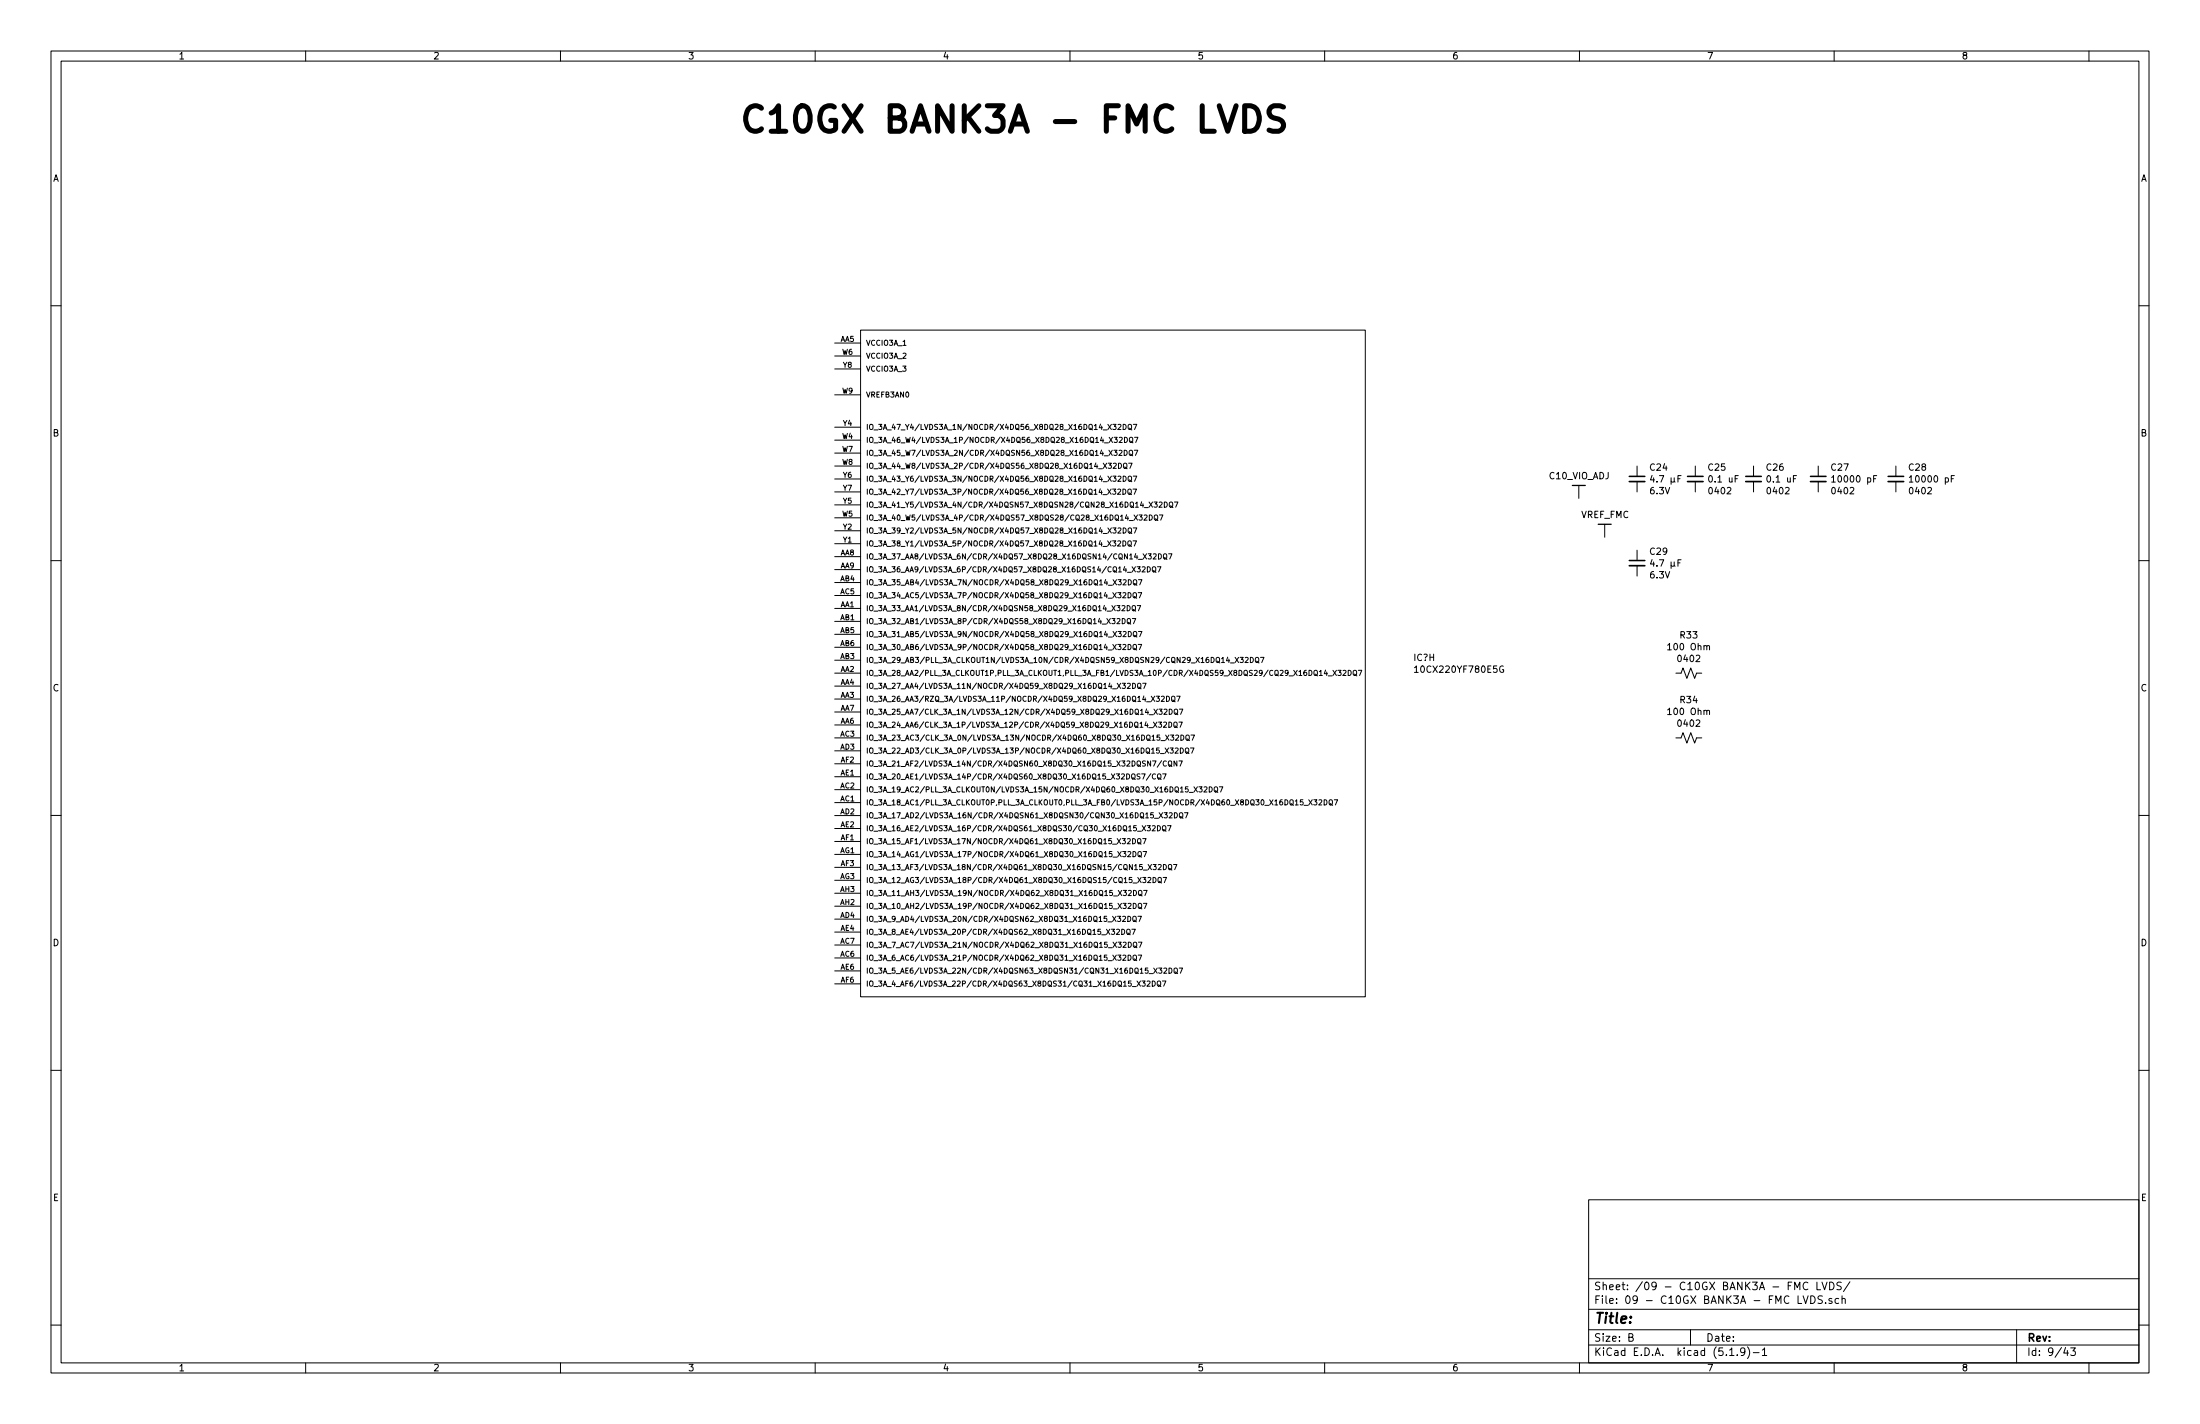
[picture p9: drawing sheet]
<svg xmlns="http://www.w3.org/2000/svg" width="432mm" height="279mm" viewBox="0 0 432 279" stroke-linecap="round" stroke-linejoin="round" font-family="sans-serif">
<g fill="none" stroke="#000" stroke-width=".2">
<path d="M10 10h411.8v259.4h-411.8zM12 12h407.8v255.4h-407.8zM60 10v2M110 10v2M160 10v2M210 10v2M260 10v2M310 10v2M360 10v2M410 10v2M10 60h2M419.8 60h2"/>
<path d="M163.8 67.3h5.1M163.8 69.9h5.1M163.8 77.5h5.1M163.8 72.4h5.1M168.9 64.8h99.1v130.8h-99.1zM163.8 86.4h5.1M163.8 88.9h5.1M163.8 91.4h5.1M163.8 83.8h5.1M163.8 99.1h5.1M163.8 94h5.1M163.8 96.5h5.1"/>
<path d="M217.5 90.9h.6l-.3 .4 .3 .1v.4l-.2 .1-.4-.1M218.4 96h.6l-.3 .3 .3 .2-.1 .4-.1 .1-.4-.1M218.4 83.3h.6l-.3 .3 .3 .2v.4l-.2 .1-.4-.1M218.4 93.4h.6l-.3 .4 .3 .2v.3l-.2 .1-.4-.1M218.5 91l.4-.1 .2 .3-.6 .7h.6M218.6 88.3h.7l-.4 .4 .4 .2-.1 .4-.2 .1-.4-.1M218.7 85.8h.6l-.4 .4 .4 .1v.4l-.2 .1-.4-.1M219.4 96h.4l.2 .2-.7 .8h.7M219.4 83.3h.4l.2 .2-.6 .8h.6M219.4 93.5l.4-.1 .2 .3-.6 .7h.6M219.5 90.9a.51 .51 0 0 1 .6 .5 .51 .51 0 0 1-.6 .5zM219.6 88.4l.4-.1 .2 .3-.6 .8h.6"/>
<path d="M219.7 85.9l.4-.1 .2 .3-.7 .7h.7M220.4 96a.51 .51 0 0 1 .6 .5 .51 .51 0 0 1-.6 .5zM220.4 83.3a.51 .51 0 0 1 .6 .5 .51 .51 0 0 1-.6 .5zM220.4 93.4a.51 .51 0 0 1 .6 .5 .51 .51 0 0 1-.6 .5zM220.5 91l.3-.1 .3 .1 .1 .5-.2 .3-.2 .1-.3-.2zM220.6 88.3a.51 .51 0 0 1 .6 .5 .51 .51 0 0 1-.6 .6zM220.7 85.8a.51 .51 0 0 1 .6 .5 .51 .51 0 0 1-.6 .5zM220.7 91.6l.5 .4M221.4 96.1l.2-.1 .4 .1v.5l-.2 .4a.36 .36 0 0 1-.4-.4zM221.5 83.4l.2-.1 .3 .1 .1 .5-.3 .4-.3-.2zM221.5 93.5l.2-.1 .3 .1 .1 .6-.2 .3h-.2l-.2-.1zM221.5 90.9h.7l-.4 1"/>
<path d="M221.6 96.7l.5 .4M221.6 84l.5 .4M221.6 94.2l.5 .3M221.7 88.5l.1-.2 .4 .2 .1 .5a.36 .36 0 0 1-.5 .4l-.2-.4zM221.7 85.9l.2-.1 .4 .1-.1 .9h-.3l-.2-.1zM221.8 89.1l.5 .3M221.8 86.6l.6 .3M222.4 96h.7l-.5 1M222.4 83.3h.7l-.4 1M222.4 93.4h.7l-.4 1M222.6 88.3h.7l-.4 1.1M222.7 85.8h.6l-.4 1"/>
<path d="M225.5 98.5l.7 1M226.2 98.5l-.7 1M226.5 98.5h.6l-.3 .4 .3 .2v.3l-.2 .1-.4-.1M227.5 98.6l.4-.1 .2 .3-.6 .7h.6M228.5 98.5a.51 .51 0 0 1 .6 .5 .51 .51 0 0 1-.6 .5zM229.5 98.6l.2-.1 .4 .1 .1 .6-.3 .3a.36 .36 0 0 1-.4-.3zM229.7 99.3l.5 .3M230.5 98.5h.7l-.4 1M309.9 95.3v2.5M321.3 91.4v2.1M321.3 94.5v2M332.7 91.4v2.1"/>
<path d="M332.7 94.5v2M344.2 91.4v2.1M344.2 94.5v2M356.9 91.4v2.1M356.9 94.5v2M359.5 93.7l.4-.4v1.3M359.5 94.6h.7M368.4 93.3h-.7v1.3M372.1 91.4v2.1M372.1 94.5v2M374.8 93.7l.3-.4v1.3M374.8 94.6h.7"/>
<path d="M383.6 93.3h-.6v1.3M10 110h2M163.8 119.4h5.1M163.8 109.2h5.1M163.8 111.8h5.1M163.8 114.3h5.1M163.8 116.8h5.1M163.8 101.6h5.1M163.8 106.7h5.1M163.8 104.1h5.1M218.4 106.1h.6l-.3 .4 .3 .2-.1 .3-.1 .1-.4-.1M218.4 103.6h.6l-.3 .4 .3 .1v.4l-.2 .1-.4-.1"/>
<path d="M219.2 118.8h.6l-.3 .4 .3 .1v.4l-.2 .1-.4-.1M219.4 116.3h.6l-.3 .4 .3 .1v.4l-.2 .1-.4-.1M219.4 106.2l.4-.1 .2 .3-.7 .7h.7M219.4 113.7h.7l-.4 .4 .4 .2-.1 .4-.1 .1-.5-.1M219.4 103.7l.4-.1 .2 .3-.6 .7h.6M220.2 118.9l.4-.1 .2 .3-.6 .7h.6M220.4 116.4l.4-.1 .2 .3-.7 .7h.7M220.4 106.1a.51 .51 0 0 1 .6 .5 .51 .51 0 0 1-.6 .5zM220.4 113.8l.4-.1 .2 .3-.6 .8h.6M220.4 103.6a.51 .51 0 0 1 .6 .5 .51 .51 0 0 1-.6 .5zM221.2 118.8a.51 .51 0 0 1 .6 .5 .51 .51 0 0 1-.6 .5zM221.4 116.3a.51 .51 0 0 1 .6 .5 .51 .51 0 0 1-.6 .5z"/>
<path d="M221.4 106.2l.2-.1 .4 .1v.6l-.2 .3a.36 .36 0 0 1-.4-.3zM221.5 113.7a.51 .51 0 0 1 .6 .5 .51 .51 0 0 1-.6 .6zM221.5 103.7l.2-.1 .3 .1 .1 .5-.3 .4-.3-.2zM221.6 106.9l.5 .3M221.6 104.3l.5 .4M222.2 111.2l.7 1M222.3 118.9h.5v.8l-.2 .1-.4-.1v-.5zM222.4 119.6l.5 .3M222.4 106.1h.7l-.5 1M222.4 116.4l.2-.1 .4 .1 .1 .5-.3 .4a.36 .36 0 0 1-.4-.4zM222.4 103.6h.7l-.4 1M222.5 113.9l.2-.2 .4 .2v.5l-.1 .3-.3 .1-.2-.2z"/>
<path d="M222.6 117l.5 .4M222.6 101l.7 1.1M222.6 114.5l.6 .3M222.9 111.2l-.7 1M223.2 111.2h.6l-.4 .4 .4 .2-.1 .3-.1 .1-.4-.1M223.2 118.8h.7l-.5 1M223.3 101l-.7 1.1M223.4 116.3h.7l-.5 1M223.4 113.7h.7l-.4 1.1M223.5 101h.7l-.3 .4 .3 .2-.1 .4-.1 .1-.5-.1M224.2 111.3l.4-.1 .2 .3-.7 .7h.7M224.4 108.7l.6 1"/>
<path d="M224.6 101.1l.3-.1 .2 .3-.6 .8h.6M225 108.7l-.6 1M225.2 111.2a.51 .51 0 0 1 .6 .5 .51 .51 0 0 1-.6 .5zM225.3 108.7h.7l-.4 .3 .4 .2-.1 .4h-.6M225.6 101a.51 .51 0 0 1 .6 .5 .51 .51 0 0 1-.6 .6zM226.2 111.3l.2-.1 .4 .1v.6a.36 .36 0 0 1-.4 .3l-.2-.3zM226.4 108.7h.3l.2 .2-.6 .8h.6M226.4 112l.5 .3M226.6 101.2l.2-.2 .4 .2v.5l-.1 .3-.3 .1-.2-.2zM226.7 101.8l.6 .3M227.2 111.2h.7l-.5 1M227.4 108.7a.51 .51 0 0 1 .5 .5 .51 .51 0 0 1-.5 .5z"/>
<path d="M227.6 101h.6l-.4 1.1M228.4 108.8l.2-.1 .4 .1v.5l-.1 .3-.3 .1-.2-.2zM228.5 109.4l.6 .4M229.4 108.7h.6l-.4 1M315 102.9v2.5M321.3 108v2M321.3 111v2M419.8 110h2M163.8 132.1h5.1M163.8 137.2h5.1M163.8 134.6h5.1M163.8 139.7h5.1"/>
<path d="M163.8 121.9h5.1M163.8 129.5h5.1M163.8 124.5h5.1M163.8 127h5.1M218.2 121.4h.6l-.3 .3 .3 .2v.4h-.6M219.3 121.4h.3l.2 .2-.6 .8h.6M219.4 126.4h.6l-.3 .4 .3 .2v.4l-.2 .1-.4-.1M219.4 123.9h.7l-.4 .4 .4 .2-.1 .3-.1 .1-.5-.1M220.3 134.1h.6l-.4 .3 .4 .2-.1 .4h-.5M220.3 121.4a.51 .51 0 0 1 .5 .5 .51 .51 0 0 1-.5 .5zM220.4 126.5l.4-.1 .2 .3-.7 .8h.7M220.4 124l.4-.1 .2 .3-.6 .7h.6"/>
<path d="M221.3 134.1h.4l.1 .2-.6 .8h.6M221.3 121.5l.2-.1 .3 .1 .1 .5-.1 .3-.3 .1-.2-.2zM221.4 122.1l.5 .4M221.4 126.4a.51 .51 0 0 1 .6 .5 .51 .51 0 0 1-.6 .6zM221.5 123.9a.51 .51 0 0 1 .6 .5 .51 .51 0 0 1-.6 .5zM222.2 121.4h.7l-.4 1M222.3 134.1a.51 .51 0 0 1 .6 .5 .51 .51 0 0 1-.6 .5zM222.4 126.6l.2-.2 .4 .2 .1 .5-.3 .4a.36 .36 0 0 1-.4-.4zM222.5 124l.2-.1 .4 .1v.6l-.2 .3-.4-.1zM222.6 127.2l.5 .3M222.6 124.7l.6 .3M223.3 134.2l.2-.1 .4 .1v.5l-.1 .3-.3 .1-.2-.2z"/>
<path d="M223.4 126.4h.7l-.5 1.1M223.4 134.8l.6 .4M223.4 123.9h.7l-.4 1M224.3 134.1h.6l-.4 1M226 136.6l.6 1M226.5 139.1l.7 1.1M226.6 136.6l-.6 1M226.9 136.6h.7l-.4 .4 .4 .2-.1 .3-.1 .1-.5-.1M227.2 139.1l-.7 1.1M227.5 139.1h.6l-.3 .4 .3 .2-.1 .4-.1 .1-.4-.1M227.9 136.7l.4-.1 .2 .3-.6 .7h.6M228.5 139.2l.4-.1 .2 .3-.7 .8h.7"/>
<path d="M229 136.6a.51 .51 0 0 1 .5 .5 .51 .51 0 0 1-.5 .5zM229.5 139.1a.51 .51 0 0 1 .6 .5 .51 .51 0 0 1-.6 .6zM230 136.7l.2-.1 .4 .1v.6l-.2 .3-.4-.1zM230.1 137.4l.6 .3M230.5 139.3l.2-.2 .4 .2v.5l-.2 .4a.36 .36 0 0 1-.4-.4zM230.7 139.9l.5 .3M231 136.6h.6l-.4 1M231.5 139.1h.7l-.5 1.1M241 128.9l-.3 .7h.7M241.2 129.3v.7M241.5 130.1h.8M242.4 129l.7 1"/>
<path d="M243.1 129l-.7 1M243.4 129h.6l-.3 .4 .3 .1v.4l-.2 .1-.4-.1M244.4 129.1l.4-.1 .2 .3-.7 .7h.7M245.4 129a.51 .51 0 0 1 .6 .5 .51 .51 0 0 1-.6 .5zM246.4 129.1l.2-.1 .4 .1 .1 .5-.2 .3-.3 .1-.2-.2zM246.6 129.7l.5 .4M247.4 129h.7l-.5 1M259 131.8l.3-.3v1M259 132.5h.5M260.2 131.5l-.3 .7h.7M260.4 131.9v.6M260.7 132.6h.8"/>
<path d="M261.6 131.5l.7 1M262.3 131.5l-.7 1M262.6 131.5h.6l-.3 .4 .3 .2v.3l-.2 .1-.4-.1M263.6 131.6l.4-.1 .2 .3-.6 .7h.6M264.6 131.5a.51 .51 0 0 1 .6 .5 .51 .51 0 0 1-.6 .5zM265.6 131.6l.2-.1 .4 .1 .1 .6-.2 .3h-.3l-.2-.1zM265.8 132.3l.5 .3M266.6 131.5h.7l-.4 1M277.6 131l.4-.3v1.2M277.6 131.9h.8M295 130.7a.59 .59 0 0 0-.7 .6 .59 .59 0 0 0 .7 .6l.1-.5h-.2M328.9 132.1h1l.4-1 .8 2 .8-2 .7 2 .4-1h1"/>
<path d="M335 126.8l.2-.1h.3v.8M335 139.5l.2-.1h.3v.8M10 160h2M163.8 142.2h5.1M163.8 157.5h5.1M163.8 154.9h5.1M163.8 144.8h5.1M163.8 147.3h5.1M163.8 152.4h5.1M163.8 149.9h5.1M223.7 151.9h-.5a.42 .42 0 0 0 .5 .6l-.1 .3h-.4M224.1 151.8h.7l-.5 1.1"/>
<path d="M225.5 142.8h.8M225.9 151.8l-.9 1.3M226.2 149.3h.7l-.5 1M226.4 141.7l.7 1M226.8 151.9a.46 .46 0 0 0-.6 .4 .46 .46 0 0 0 .6 .5M227.1 141.7l-.7 1M227.2 152l.2-.2 .4 .2 .1 .5a.36 .36 0 0 1-.5 .4l-.2-.4zM227.4 141.7h.6l-.3 .4 .3 .1-.1 .4h-.5M227.4 152.6l.5 .3M227.5 159.5l.7 1M227.8 147.9h.7M227.9 145.3h.7"/>
<path d="M228 149.3l-.9 1.2M228.2 151.8h.7l-.5 1.1M228.2 159.5l-.7 1M228.4 141.8l.4-.1 .2 .3-.7 .7h.7M228.5 159.5h.6l-.3 .3 .3 .2v.4l-.2 .1-.4-.1M228.7 146.8l.7 1M228.8 144.2l.6 1M228.9 149.4a.46 .46 0 0 0-.6 .4 .46 .46 0 0 0 .6 .4M229.4 149.4l.1-.1 .4 .1-.1 .9h-.3l-.1-.1zM229.4 146.8l-.7 1M229.4 141.7a.51 .51 0 0 1 .6 .5 .51 .51 0 0 1-.6 .5zM229.4 144.2l-.6 1"/>
<path d="M229.5 159.5h.4l.2 .2-.7 .8h.7M229.5 150.1l.5 .3M229.6 146.8h.7l-.4 .3 .4 .2-.1 .4-.1 .1-.5-.1M229.7 144.2h.7l-.4 .4 .4 .2-.1 .3-.1 .1-.5-.1M230.4 141.8l.2-.1 .4 .1v.5l-.1 .3-.3 .1-.2-.2zM230.5 159.5a.51 .51 0 0 1 .6 .5 .51 .51 0 0 1-.6 .5zM230.6 142.4l.5 .4M230.7 146.8h.3l.2 .2-.6 .8h.6M230.8 144.3l.3-.1 .2 .3-.6 .7h.6M231 149.3v1l-.6-1v1M231.4 141.7h.7l-.5 1M231.4 149.3h.7l-.5 1"/>
<path d="M231.5 159.6l.2-.1 .4 .1 .1 .5-.3 .4a.36 .36 0 0 1-.4-.4zM231.7 146.8a.51 .51 0 0 1 .6 .5 .51 .51 0 0 1-.6 .5zM231.8 144.2a.51 .51 0 0 1 .6 .5 .51 .51 0 0 1-.6 .5zM232.5 159.5h.7l-.5 1M232.7 146.9l.2-.1 .4 .1v.5l-.1 .3-.3 .1-.2-.2zM232.8 144.3l.2-.1 .4 .1v.6l-.2 .3-.4-.1zM232.8 147.5l.6 .4M232.9 145l.6 .3M233.4 155.5h.8M233.7 146.8h.6l-.4 1M233.8 144.2h.6l-.4 1M234.3 154.4l.7 1"/>
<path d="M235 154.4l-.7 1M235.3 154.4h.6l-.3 .4 .3 .1v.4l-.2 .1-.4-.1M236.3 154.5l.4-.1 .2 .3-.6 .7h.6M237.3 154.4a.51 .51 0 0 1 .6 .5 .51 .51 0 0 1-.6 .5zM238.4 154.5l.2-.1 .3 .1 .1 .5-.2 .3-.2 .1-.2-.2zM238.5 155.1l.5 .4M239.3 154.4h.7l-.4 1M255.7 156.9h-.5v.5h.5v.4l-.1 .1-.4-.1M256 158h.7M256.9 156.9l.7 1M257.6 156.9l-.7 1M257.9 156.9h.6l-.4 .4 .4 .2-.1 .3-.1 .1-.4-.1"/>
<path d="M258.9 157l.4-.1 .1 .3-.6 .7h.6M259.9 156.9a.51 .51 0 0 1 .6 .5 .51 .51 0 0 1-.6 .5zM260.9 157l.2-.1 .4 .1v.6l-.2 .3-.4-.1zM261 157.7l.6 .3M261.9 156.9h.6l-.4 1M328.9 144.8h1l.4-1 .8 2 .8-2 .7 2 .4-1h1M419.8 160h2M163.8 160h5.1M163.8 162.6h5.1M163.8 165.1h5.1M163.8 170.2h5.1M163.8 167.6h5.1"/>
<path d="M163.8 172.7h5.1M163.8 177.8h5.1M163.8 175.3h5.1M219.3 179.8h.7l-.4 .4 .4 .1-.1 .4-.1 .1-.5-.1M220.3 164.5h.6l-.4 .4 .4 .2-.1 .4h-.5M220.3 179.9l.5-.1 .1 .3-.6 .7h.6M220.3 167.1h.7l-.4 .4 .4 .1-.1 .4-.1 .1-.5-.1M220.4 177.2h.6l-.3 .4 .3 .2v.4l-.2 .1-.4-.1M220.4 174.7h.7l-.3 .4 .3 .2-.1 .3-.1 .1-.5-.1M221.3 164.6l.4-.1 .1 .3-.6 .8h.6M221.4 179.8a.51 .51 0 0 1 .6 .5 .51 .51 0 0 1-.6 .5zM221.4 167.2l.4-.1 .1 .3-.6 .7h.6"/>
<path d="M221.4 177.3l.4-.1 .2 .3-.6 .8h.6M221.5 174.8l.3-.1 .2 .3-.6 .7h.6M222.3 164.5a.51 .51 0 0 1 .6 .5 .51 .51 0 0 1-.6 .6zM222.4 179.9l.2-.1 .4 .1v.5l-.2 .4a.36 .36 0 0 1-.5-.4zM222.4 167.1a.51 .51 0 0 1 .6 .5 .51 .51 0 0 1-.6 .5zM222.4 177.2a.51 .51 0 0 1 .6 .5 .51 .51 0 0 1-.6 .6zM222.5 174.7a.51 .51 0 0 1 .6 .5 .51 .51 0 0 1-.6 .5zM223.3 163.1h.7M223.3 164.7l.2-.2 .4 .2v.5l-.1 .3-.3 .1-.2-.2zM223.3 172.2l.7 1M223.3 179.8h.7l-.4 1M223.4 167.2l.2-.1 .4 .1v.5l-.2 .4a.36 .36 0 0 1-.5-.4z"/>
<path d="M223.4 165.3l.6 .3M223.4 177.4l.2-.2 .4 .2 .1 .5-.2 .4a.36 .36 0 0 1-.5-.4zM223.5 174.8l.2-.1 .4 .1v.6l-.2 .3-.4-.1zM223.5 167.8l.6 .4M223.6 178l.5 .3M223.6 175.5l.6 .3M224 172.2l-.7 1M224.2 162l.7 1M224.3 164.5h.6l-.4 1.1M224.3 172.2h.6l-.3 .3 .3 .1v.5l-.2 .1-.4-.1M224.4 167.1h.6l-.4 1M224.4 177.2h.7l-.4 1.1"/>
<path d="M224.4 170.7h.8M224.5 174.7h.6l-.4 1M224.9 162l-.7 1M225.1 162h.7l-.4 .4 .4 .2-.1 .3-.1 .1-.5-.1M225.3 172.2h.4l.2 .2-.7 .8h.7M225.3 169.6l.7 1M226 169.6l-.7 1M226.2 162.1l.3-.1 .2 .3-.6 .7h.6M226.3 169.6h.6l-.3 .4 .3 .1v.4l-.2 .1-.4-.1M226.3 172.2a.51 .51 0 0 1 .6 .5 .51 .51 0 0 1-.6 .5zM226.6 160.6h.8M227.2 162a.51 .51 0 0 1 .6 .5 .51 .51 0 0 1-.6 .5z"/>
<path d="M227.3 169.7l.4-.1 .2 .3-.6 .7h.6M227.3 172.3l.2-.1 .4 .1-.1 .8-.3 .1-.2-.2zM227.5 172.9l.5 .4M228.2 162.1l.2-.1 .4 .1v.6l-.2 .3-.4-.1zM228.3 172.2h.7l-.5 1M228.3 162.8l.6 .3M228.3 169.6a.51 .51 0 0 1 .6 .5 .51 .51 0 0 1-.6 .5zM229.2 162h.6l-.4 1M229.4 169.7l.1-.1 .4 .1v.8l-.2 .1-.3-.1zM229.5 170.4l.5 .3M230.3 169.6h.7l-.4 1M231.7 160.2l.5 .4"/>
<path d="M163.8 188h5.1M163.8 185.4h5.1M163.8 180.3h5.1M163.8 182.9h5.1M163.8 190.5h5.1M163.8 193h5.1M218.1 182.3h.7l-.4 .4 .4 .2-.1 .3-.1 .1-.5-.1M219.2 182.4l.3-.1 .2 .3-.6 .7h.6M219.4 187.4h.6l-.3 .4 .3 .2v.3l-.2 .1-.4-.1M219.4 184.9h.7l-.4 .3 .4 .2-.1 .4-.1 .1-.5-.1M220.2 182.3a.51 .51 0 0 1 .6 .5 .51 .51 0 0 1-.6 .5zM220.4 187.5l.4-.1 .2 .3-.7 .7h.7"/>
<path d="M220.4 184.9h.4l.2 .2-.6 .8h.6M221.2 182.4l.2-.1 .4 .1v.6a.36 .36 0 0 1-.4 .3l-.3-.3zM221.3 183.1l.5 .3M221.4 187.4a.51 .51 0 0 1 .6 .5 .51 .51 0 0 1-.6 .5zM221.5 184.9a.51 .51 0 0 1 .6 .5 .51 .51 0 0 1-.6 .5zM222.1 182.3h.7l-.4 1M222.4 187.5l.2-.1 .4 .1 .1 .6-.3 .3a.36 .36 0 0 1-.4-.3zM222.5 185l.2-.1 .4 .1v.5l-.2 .4-.4-.2zM222.5 180.5l.6 .4M222.6 188.2l.5 .3M222.6 185.6l.6 .4M223.2 192.5l.7 1"/>
<path d="M223.4 187.4h.7l-.5 1M223.4 184.9h.7l-.4 1M223.9 192.5l-.7 1M224.1 192.5h.7l-.4 .4 .4 .1-.1 .4-.1 .1-.5-.1M225.1 192.6l.4-.1 .2 .3-.6 .7h.6M226.2 192.5a.51 .51 0 0 1 .6 .5 .51 .51 0 0 1-.6 .5zM226.4 189.9l.7 1.1M227.1 189.9l-.7 1.1M227.2 192.6l.2-.1 .4 .1v.5l-.1 .3-.3 .1-.2-.2zM227.3 193.2l.6 .4M227.4 189.9h.6l-.3 .4 .3 .2v.4l-.1 .1-.5-.1M228.1 192.5h.7l-.4 1"/>
<path d="M228.4 190l.4-.1 .2 .3-.6 .8h.6M229.4 189.9a.51 .51 0 0 1 .6 .5 .51 .51 0 0 1-.6 .6zM230.5 190.1l.2-.2 .3 .2 .1 .5-.1 .3-.3 .1-.2-.2zM230.6 190.7l.5 .3M231.4 189.9h.7l-.4 1.1M10 210h2M419.8 210h2M311.8 235.4h108v32h-108zM10 260h2M311.8 256.9h108M311.8 250.9h108M353.9 254.3l.5 1.5 .5-1.5"/>
<path d="M354.8 251.7a.71 .71 0 0 0-1 .5 .71 .71 0 0 0 .7 .9l.3-.2M355.4 254.3a.76 .76 0 0 1 .9 .7 .76 .76 0 0 1-.9 .8zM356.6 251.6v1.5h.7M357.6 251.6l.5 1.5 .5-1.5M357.7 254.3h-.6l-.3 .2 .1 .3 .7 .4v.4l-.2 .2-.6-.1M358.3 255.6v.2M359.1 251.6a.76 .76 0 0 1 .9 .7 .76 .76 0 0 1-.9 .8zM359.5 254.8a.37 .37 0 0 0-.5 .2v.2l.5 .1 .1 .2-.2 .3-.4-.1M360.9 254.8h-.4l-.3 .2v.6l.3 .2 .4-.1M361.4 251.6h-.6l-.3 .2 .1 .3 .7 .4v.4l-.2 .2-.6-.1M361.5 254.9l.1-.1a.37 .37 0 0 1 .6 .2v.8M361.5 254.3v1.5"/>
<path d="M363.1 251.5l-1.3 1.9M419.8 260h2M60 267.4v2M110 267.4v2M160 267.4v2M210 267.4v2M260 267.4v2M310 267.4v2M311.8 263.9h108M311.8 260.9h108M319.7 262.4l.7-.1 .1-.2-.1-.4h-.7v1.5h.6l.2-.2 .1-.3-.4-.3M331.8 260.9v3"/>
<path d="M339.5 266h.8M341 265.8v.2M342.5 265.1l-.3 .3-.4-.1-.2-.2 .2-.6h.4l.3 .2-.1 .9-.3 .4h-.3M343 264.3a1.71 1.71 0 0 1 0 2.2M344.1 265.4h1.2M345.9 264.9l.4-.4v1.5M345.9 266h.9M360 267.4v2M395.8 260.9v6.5M405.4 264.4l-.3 1.1h.9M405.8 265v1M406.4 264.5h.9l-.4 .5 .4 .2v.6l-.2 .2-.7-.2"/>
<path d="M410 267.4v2"/>
</g>
<path d="M319.8 94.5h3M331.2 94.5h3.1M342.6 94.5h3.1M355.3 94.5h3.1M370.6 94.5h3M319.8 111h3" fill="none" stroke="#000" stroke-width=".33"/>
<path d="M319.8 93.5h3M331.2 93.5h3.1M342.6 93.5h3.1M355.3 93.5h3.1M370.6 93.5h3M319.8 110h3" fill="none" stroke="#000" stroke-width=".3"/>
<path d="M308.6 95.3h2.5M313.7 102.9h2.5" fill="none" stroke="#000" stroke-width=".25"/>
<path d="M239.3 20.8l1.7 5 1.6-5M244.3 20.8h1.2a2.29 2.29 0 0 1 1.7 2.8 2.19 2.19 0 0 1-2.9 2.2zM251.9 21l-.7-.2h-1.2a1.22 1.22 0 0 0-.9 1.1 1.22 1.22 0 0 0 .9 1.2 1.86 1.86 0 0 1 1.9 1.2 1.27 1.27 0 0 1-.9 1.5h-1.2l-.7-.3" fill="none" stroke="#000" stroke-width=".99"/>
<text font-size="7" x="144.8" y="26">C10GX BANK3A - FMC LVDS</text>
<text font-size="2.8" x="312.8" y="259.7">Title:</text>
<g font-size="2.1">
<text x="312.8" y="255.8">File: 09 - C10GX BANK3A - FMC LVDS.sch</text>
<text x="312.8" y="253.1">Sheet: /09 - C10GX BANK3A - FMC LVDS/</text>
<text x="312.8" y="263.2">Size: B</text>
<text x="334.8" y="263.2">Date:</text>
<text x="397.8" y="263.2">Rev:</text>
<text x="312.8" y="266">KiCad E.D.A. kicad (5.1.9)-1</text>
<text x="397.8" y="266">Id: 9/43</text>
</g>
<g font-size="1.8">
<text x="35" y="11.6">1</text>
<text x="85" y="11.6">2</text>
<text x="135" y="11.6">3</text>
<text x="185" y="11.6">4</text>
<text x="235" y="11.6">5</text>
<text x="285" y="11.6">6</text>
<text x="335" y="11.6">7</text>
<text x="385" y="11.6">8</text>
<text x="10.4" y="35.6">A</text>
<text x="420.2" y="35.6">A</text>
<text x="10.4" y="85.6">B</text>
<text x="420.2" y="85.6">B</text>
<text x="304.1" y="94">C10_VIO_ADJ</text>
<text x="323.9" y="92.4">C24</text>
<text x="324.4" y="94.7">4.7 µF</text>
<text x="335.4" y="92.4">C25</text>
<text x="335.7" y="94.7">0.1 uF</text>
<text x="346.8" y="92.4">C26</text>
<text x="347.1" y="94.7">0.1 uF</text>
<text x="359.5" y="92.4">C27</text>
<text x="360.1" y="94.7">10000 pF</text>
<text x="374.7" y="92.4">C28</text>
<text x="375.4" y="94.7">10000 pF</text>
<text x="310.3" y="101.7">VREF_FMC</text>
<text x="324" y="97">6.3V</text>
<text x="335.6" y="97">0402</text>
<text x="347" y="97">0402</text>
<text x="359.7" y="97">0402</text>
<text x="375" y="97">0402</text>
<text x="323.9" y="108.9">C29</text>
<text x="324" y="113.5">6.3V</text>
<text x="324.4" y="111.2">4.7 µF</text>
<text x="329.8" y="125.3">R33</text>
<text x="277.5" y="129.7">IC?H</text>
<text x="327.7" y="127.6">100 Ohm</text>
<text x="329.5" y="129.9">0402</text>
<text x="10.4" y="135.6">C</text>
<text x="278.3" y="132">10CX220YF780E5G</text>
<text x="329.8" y="138">R34</text>
<text x="420.2" y="135.6">C</text>
<text x="327.7" y="140.3">100 Ohm</text>
<text x="329.5" y="142.6">0402</text>
<text x="10.4" y="185.6">D</text>
<text x="420.2" y="185.6">D</text>
<text x="10.4" y="235.6">E</text>
<text x="420.2" y="235.6">E</text>
<text x="35" y="269">1</text>
<text x="85" y="269">2</text>
<text x="135" y="269">3</text>
<text x="185" y="269">4</text>
<text x="235" y="269">5</text>
<text x="285" y="269">6</text>
<text x="335" y="269">7</text>
<text x="385" y="269">8</text>
</g>
<g font-size="1.4">
<text x="165" y="67.1">AA5</text>
<text x="165.3" y="69.6">W6</text>
<text x="169.9" y="67.8">VCCIO3A_1</text>
<text x="169.9" y="70.4">VCCIO3A_2</text>
<text x="165.3" y="77.2">W9</text>
<text x="165.5" y="72.1">Y8</text>
<text x="169.9" y="78">VREFB3AN0</text>
<text x="169.9" y="72.9">VCCIO3A_3</text>
<text x="165.5" y="83.6">Y4</text>
<text x="165.3" y="86.1">W4</text>
<text x="165.3" y="88.6">W7</text>
<text x="169.9" y="86.9">IO_3A_46_W4/LVDS3A_1P/NOCDR/X4DQ56_X8DQ28_X16DQ14_X32DQ7</text>
<text x="169.9" y="89.4">IO_3A_45_W7/LVDS3A_2N/CDR/X4DQSN56_X8DQ28_X16DQ14_X32DQ7</text>
<text x="169.9" y="84.3">IO_3A_47_Y4/LVDS3A_1N/NOCDR/X4DQ56_X8DQ28_X16DQ14_X32DQ7</text>
<text x="165.3" y="91.2">W8</text>
<text x="165.5" y="93.7">Y6</text>
<text x="169.9" y="91.9">IO_3A_44_W8/LVDS3A_2P/CDR/X4DQS56_X8DQ28_X16DQ14_X32DQ7</text>
<text x="169.9" y="94.5">IO_3A_43_Y6/LVDS3A_3N/NOCDR/X4DQ56_X8DQ28_X16DQ14_X32DQ7</text>
<text x="165.3" y="101.3">W5</text>
<text x="165.5" y="98.8">Y5</text>
<text x="165.5" y="96.3">Y7</text>
<text x="169.9" y="99.6">IO_3A_41_Y5/LVDS3A_4N/CDR/X4DQSN57_X8DQSN28/CQN28_X16DQ14_X32DQ7</text>
<text x="169.9" y="97">IO_3A_42_Y7/LVDS3A_3P/NOCDR/X4DQ56_X8DQ28_X16DQ14_X32DQ7</text>
<text x="165.5" y="106.4">Y1</text>
<text x="165.5" y="103.9">Y2</text>
<text x="169.9" y="102.1">IO_3A_40_W5/LVDS3A_4P/CDR/X4DQS57_X8DQS28/CQ28_X16DQ14_X32DQ7</text>
<text x="169.9" y="107.2">IO_3A_38_Y1/LVDS3A_5P/NOCDR/X4DQ57_X8DQ28_X16DQ14_X32DQ7</text>
<text x="169.9" y="104.6">IO_3A_39_Y2/LVDS3A_5N/NOCDR/X4DQ57_X8DQ28_X16DQ14_X32DQ7</text>
<text x="165" y="109">AA8</text>
<text x="165" y="111.5">AA9</text>
<text x="169.9" y="109.7">IO_3A_37_AA8/LVDS3A_6N/CDR/X4DQ57_X8DQ28_X16DQSN14/CQN14_X32DQ7</text>
<text x="169.9" y="112.3">IO_3A_36_AA9/LVDS3A_6P/CDR/X4DQ57_X8DQ28_X16DQS14/CQ14_X32DQ7</text>
<text x="165" y="119.1">AA1</text>
<text x="165" y="114">AB4</text>
<text x="165" y="116.6">AC5</text>
<text x="169.9" y="119.9">IO_3A_33_AA1/LVDS3A_8N/CDR/X4DQSN58_X8DQ29_X16DQ14_X32DQ7</text>
<text x="169.9" y="114.8">IO_3A_35_AB4/LVDS3A_7N/NOCDR/X4DQ58_X8DQ29_X16DQ14_X32DQ7</text>
<text x="169.9" y="117.3">IO_3A_34_AC5/LVDS3A_7P/NOCDR/X4DQ58_X8DQ29_X16DQ14_X32DQ7</text>
<text x="165" y="121.7">AB1</text>
<text x="165" y="124.2">AB5</text>
<text x="169.9" y="122.4">IO_3A_32_AB1/LVDS3A_8P/CDR/X4DQS58_X8DQ29_X16DQ14_X32DQ7</text>
<text x="169.9" y="125">IO_3A_31_AB5/LVDS3A_9N/NOCDR/X4DQ58_X8DQ29_X16DQ14_X32DQ7</text>
<text x="165" y="131.8">AA2</text>
<text x="165" y="129.3">AB3</text>
<text x="165" y="126.7">AB6</text>
<text x="169.9" y="130">IO_3A_29_AB3/PLL_3A_CLKOUT1N/LVDS3A_10N/CDR/X4DQSN59_X8DQSN29/CQN29_X16DQ14_X32DQ7</text>
<text x="169.9" y="127.5">IO_3A_30_AB6/LVDS3A_9P/NOCDR/X4DQ58_X8DQ29_X16DQ14_X32DQ7</text>
<text x="165" y="136.9">AA3</text>
<text x="165" y="134.4">AA4</text>
<text x="169.9" y="132.6">IO_3A_28_AA2/PLL_3A_CLKOUT1P,PLL_3A_CLKOUT1,PLL_3A_FB1/LVDS3A_10P/CDR/X4DQS59_X8DQS29/CQ29_X16DQ14_X32DQ7</text>
<text x="169.9" y="137.7">IO_3A_26_AA3/RZQ_3A/LVDS3A_11P/NOCDR/X4DQ59_X8DQ29_X16DQ14_X32DQ7</text>
<text x="169.9" y="135.1">IO_3A_27_AA4/LVDS3A_11N/NOCDR/X4DQ59_X8DQ29_X16DQ14_X32DQ7</text>
<text x="165" y="142">AA6</text>
<text x="165" y="139.4">AA7</text>
<text x="169.9" y="142.7">IO_3A_24_AA6/CLK_3A_1P/LVDS3A_12P/CDR/X4DQ59_X8DQ29_X16DQ14_X32DQ7</text>
<text x="169.9" y="140.2">IO_3A_25_AA7/CLK_3A_1N/LVDS3A_12N/CDR/X4DQ59_X8DQ29_X16DQ14_X32DQ7</text>
<text x="165" y="144.5">AC3</text>
<text x="165" y="147.1">AD3</text>
<text x="165" y="149.6">AF2</text>
<text x="169.9" y="145.3">IO_3A_23_AC3/CLK_3A_0N/LVDS3A_13N/NOCDR/X4DQ60_X8DQ30_X16DQ15_X32DQ7</text>
<text x="169.9" y="147.8">IO_3A_22_AD3/CLK_3A_0P/LVDS3A_13P/NOCDR/X4DQ60_X8DQ30_X16DQ15_X32DQ7</text>
<text x="165" y="154.7">AC2</text>
<text x="165" y="152.1">AE1</text>
<text x="169.9" y="155.4">IO_3A_19_AC2/PLL_3A_CLKOUT0N/LVDS3A_15N/NOCDR/X4DQ60_X8DQ30_X16DQ15_X32DQ7</text>
<text x="169.9" y="152.9">IO_3A_20_AE1/LVDS3A_14P/CDR/X4DQS60_X8DQ30_X16DQ15_X32DQS7/CQ7</text>
<text x="169.9" y="150.4">IO_3A_21_AF2/LVDS3A_14N/CDR/X4DQSN60_X8DQ30_X16DQ15_X32DQSN7/CQN7</text>
<text x="165" y="157.2">AC1</text>
<text x="165" y="159.8">AD2</text>
<text x="169.9" y="158">IO_3A_18_AC1/PLL_3A_CLKOUT0P,PLL_3A_CLKOUT0,PLL_3A_FB0/LVDS3A_15P/NOCDR/X4DQ60_X8DQ30_X16DQ15_X32DQ7</text>
<text x="169.9" y="160.5">IO_3A_17_AD2/LVDS3A_16N/CDR/X4DQSN61_X8DQSN30/CQN30_X16DQ15_X32DQ7</text>
<text x="164.9" y="167.4">AG1</text>
<text x="165" y="162.3">AE2</text>
<text x="165" y="164.8">AF1</text>
<text x="169.9" y="163.1">IO_3A_16_AE2/LVDS3A_16P/CDR/X4DQS61_X8DQS30/CQ30_X16DQ15_X32DQ7</text>
<text x="169.9" y="165.6">IO_3A_15_AF1/LVDS3A_17N/NOCDR/X4DQ61_X8DQ30_X16DQ15_X32DQ7</text>
<text x="164.9" y="172.5">AG3</text>
<text x="165" y="169.9">AF3</text>
<text x="169.9" y="170.7">IO_3A_13_AF3/LVDS3A_18N/CDR/X4DQ61_X8DQ30_X16DQSN15/CQN15_X32DQ7</text>
<text x="169.9" y="168.1">IO_3A_14_AG1/LVDS3A_17P/NOCDR/X4DQ61_X8DQ30_X16DQ15_X32DQ7</text>
<text x="169.9" y="173.2">IO_3A_12_AG3/LVDS3A_18P/CDR/X4DQ61_X8DQ30_X16DQS15/CQ15_X32DQ7</text>
<text x="165" y="177.5">AH2</text>
<text x="165" y="175">AH3</text>
<text x="169.9" y="178.3">IO_3A_10_AH2/LVDS3A_19P/NOCDR/X4DQ62_X8DQ31_X16DQ15_X32DQ7</text>
<text x="169.9" y="175.8">IO_3A_11_AH3/LVDS3A_19N/NOCDR/X4DQ62_X8DQ31_X16DQ15_X32DQ7</text>
<text x="165" y="185.2">AC7</text>
<text x="165" y="180.1">AD4</text>
<text x="165" y="182.6">AE4</text>
<text x="169.9" y="185.9">IO_3A_7_AC7/LVDS3A_21N/NOCDR/X4DQ62_X8DQ31_X16DQ15_X32DQ7</text>
<text x="169.9" y="180.8">IO_3A_9_AD4/LVDS3A_20N/CDR/X4DQSN62_X8DQ31_X16DQ15_X32DQ7</text>
<text x="169.9" y="183.4">IO_3A_8_AE4/LVDS3A_20P/CDR/X4DQS62_X8DQ31_X16DQ15_X32DQ7</text>
<text x="165" y="187.7">AC6</text>
<text x="165" y="190.2">AE6</text>
<text x="169.9" y="188.5">IO_3A_6_AC6/LVDS3A_21P/NOCDR/X4DQ62_X8DQ31_X16DQ15_X32DQ7</text>
<text x="169.9" y="191">IO_3A_5_AE6/LVDS3A_22N/CDR/X4DQSN63_X8DQSN31/CQN31_X16DQ15_X32DQ7</text>
<text x="165" y="192.8">AF6</text>
<text x="169.9" y="193.5">IO_3A_4_AF6/LVDS3A_22P/CDR/X4DQS63_X8DQS31/CQ31_X16DQ15_X32DQ7</text>
</g>
</svg>
